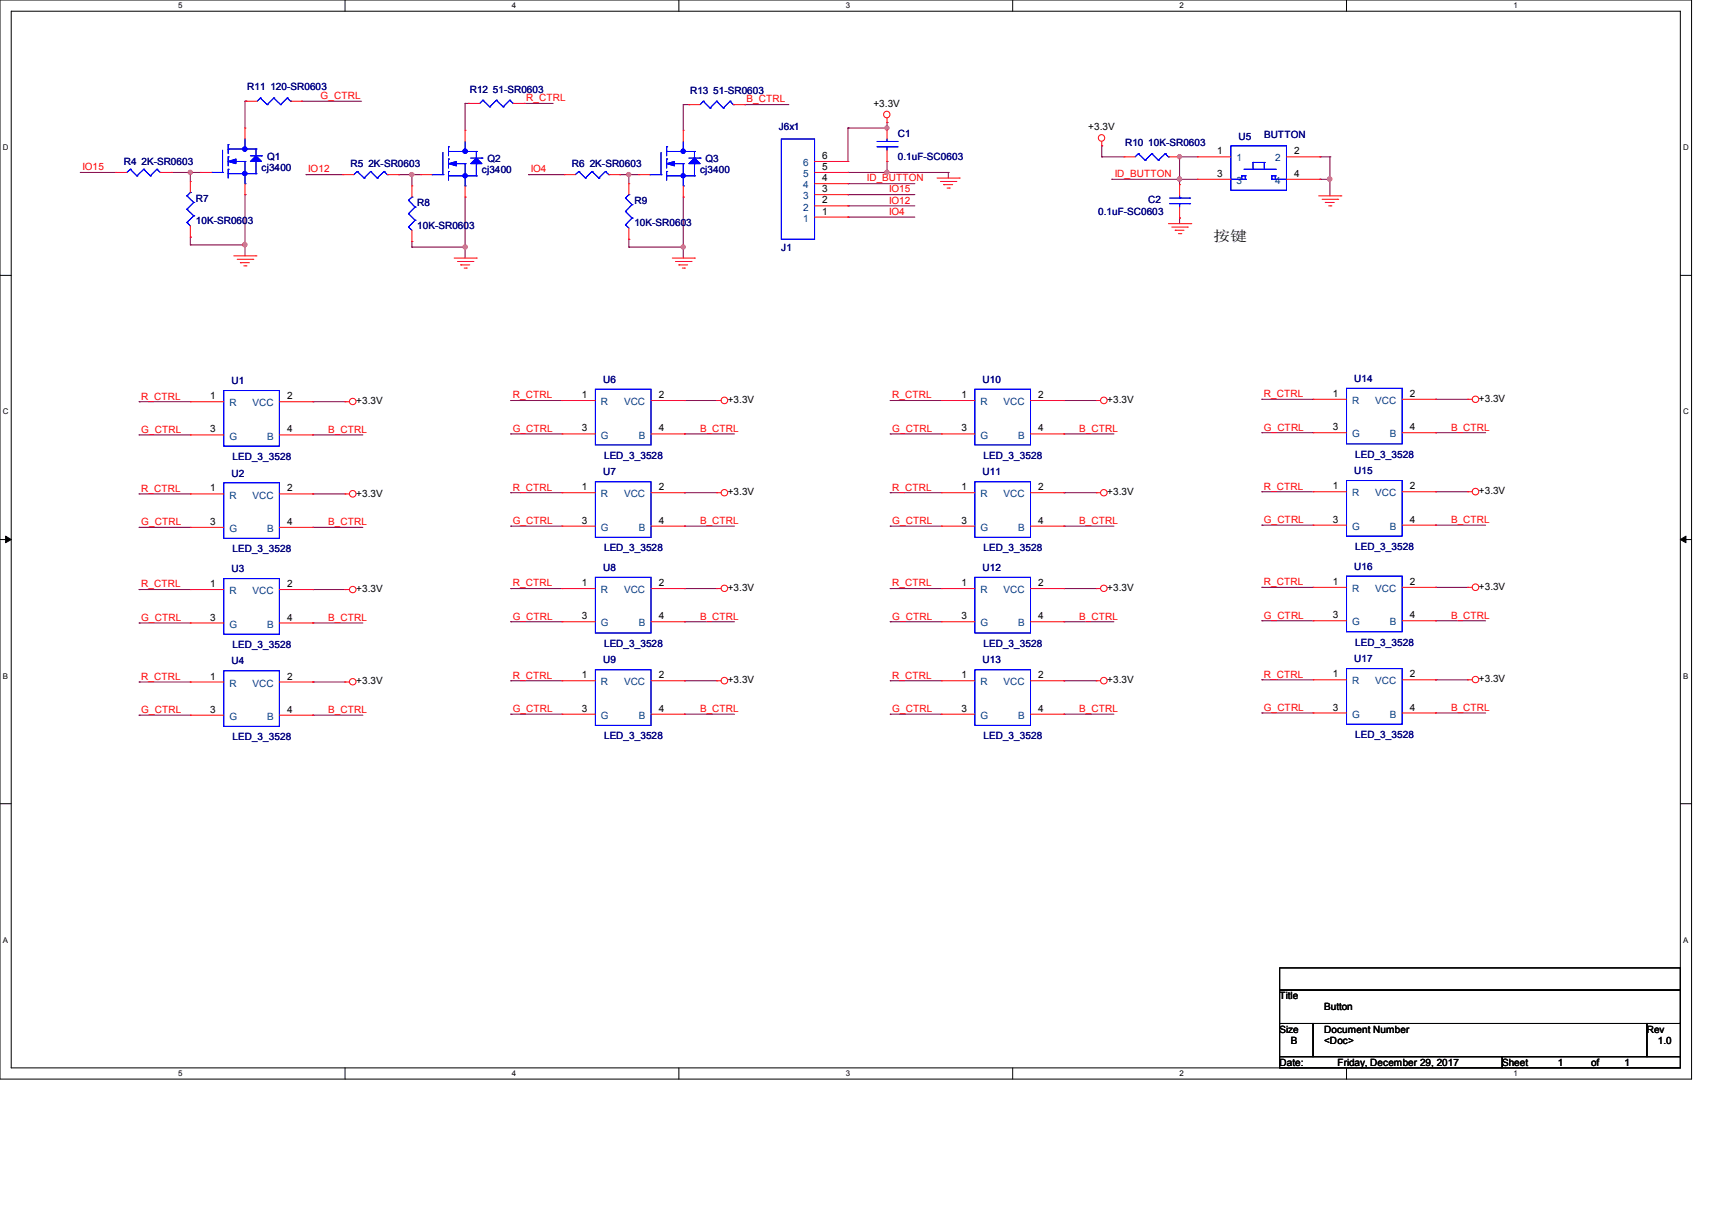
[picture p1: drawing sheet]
<svg xmlns="http://www.w3.org/2000/svg" width="297mm" height="210mm" viewBox="0 0 297 210" stroke-linecap="round" stroke-linejoin="round" font-family="sans-serif">
<path d="M0 0h293.5v187.3h-293.5zM1.9 1.9h289.6v183.4h-289.6z" fill="none" stroke="#000" stroke-width=".17"/>
<g fill="#fff">
<path d="M30.9 .2h.8v1.5h-.8z"/>
<path d="M30.9 185.5h.8v1.6h-.8z"/>
</g>
<path d="M59.9 0v1.9M59.9 185.3v2" fill="none" stroke="#000" stroke-width=".17"/>
<g fill="#fff">
<path d="M88.8 .2h.8v1.5h-.8z"/>
<path d="M88.8 185.5h.8v1.6h-.8z"/>
</g>
<path d="M117.8 0v1.9M117.8 185.3v2" fill="none" stroke="#000" stroke-width=".17"/>
<g fill="#fff">
<path d="M146.7 .2h.8v1.5h-.8z"/>
<path d="M146.7 185.5h.8v1.6h-.8z"/>
</g>
<path d="M175.7 0v1.9M175.7 185.3v2" fill="none" stroke="#000" stroke-width=".17"/>
<g fill="#fff">
<path d="M204.6 .2h.8v1.5h-.8z"/>
<path d="M204.6 185.5h.8v1.6h-.8z"/>
</g>
<path d="M233.6 0v1.9M233.6 185.3v2" fill="none" stroke="#000" stroke-width=".17"/>
<g fill="#fff">
<path d="M262.6 .2h.7v1.5h-.7z"/>
<path d="M262.6 185.5h.7v1.6h-.7z"/>
<path d="M.5 24.8h1v1.6h-1z"/>
<path d="M292 24.8h1v1.6h-1z"/>
<path d="M.5 70.7h1v1.5h-1z"/>
<path d="M292 70.7h1v1.5h-1z"/>
</g>
<path d="M0 47.8h1.9M291.5 47.8h2" fill="none" stroke="#000" stroke-width=".17"/>
<g fill="#fff">
<path d="M.5 116.5h.9v1.6h-.9z"/>
<path d="M292 116.5h.9v1.6h-.9z"/>
</g>
<path d="M0 93.6h1.9M291.5 93.6h2" fill="none" stroke="#000" stroke-width=".17"/>
<path d="M1 93l.9 .6-.9 .6zM291.5 93.6l1-.6v1.2z" fill="#000" stroke="#000" stroke-width=".17"/>
<g fill="#fff">
<path d="M.5 162.4h.9v1.5h-.9z"/>
<path d="M292 162.4h.9v1.5h-.9z"/>
</g>
<path d="M0 139.5h1.9M291.5 139.5h2M222 168h69.5v3.8h-69.5zM222 171.8h69.5v5.8h-69.5zM222 177.6h5.8v5.8h-5.8zM227.8 177.6h57.9v5.8h-57.9zM285.7 177.6h5.8v5.8h-5.8zM222 183.4h38.6v1.9h-38.6zM260.6 183.4h30.9v1.9h-30.9z" fill="none" stroke="#000" stroke-width=".17"/>
<g fill="none" stroke="#800040" stroke-width=".17">
<path d="M42.5 17.6h.1M42.5 17.6v4.6M42.5 17.6h.2M42.7 17.6h.1M52.3 17.6h.1M52.3 17.6h10.4M80.7 17.9h.1M80.7 17.9v4.7M80.7 17.9h.6M81.3 17.9h.1M90.9 17.9h.1M90.9 17.9h5.1"/>
<path d="M118.5 18.2h.1M118.5 18.2v4.4M118.5 18.2h1M119.5 18.2h.1M129.2 18.2h.1M129.2 18.2h7.7M13.9 29.9h.1M13.9 29.9h6.2M29.8 29.9h.1M29.8 29.9h5M33 29.9h.1M33 29.9v1.6"/>
<path d="M42.5 33.8h.1M42.5 33.8v10.6M53.1 30.3h.1M53.1 30.3h6.4M69.1 30.3h.1M69.1 30.3h3.9M71.5 30.3h.1M71.5 30.3v2M80.7 34.2h.1M80.7 34.2v10.6M91.7 30.3h.1M91.7 30.3h6.2"/>
<path d="M107.5 30.3h.1M107.5 30.3h3.3M109.1 30.3h.1M109.1 30.3v1.6M118.5 34.2h.1M118.5 34.2v10.6M147.1 37.7h.1M147.1 35.7h.1M147.1 33.8h.1M147.1 31.9h.1M147.1 22.2h.1M147.1 29.9h.1"/>
<path d="M147.1 29.9h17.4M147.1 37.7h11.6M147.1 35.7h11.6M147.1 33.8h11.6M147.1 31.9h11.6M147.1 22.2v5.8M153.9 29.9h.1M153.9 28h.1M153.9 21.3h.1M153.9 21.3v.9h-6.8M153.9 28v1.9M164.5 29.9h.1"/>
<path d="M164.5 29.9v1M191.1 27.2h.1M191.1 25.3h.1M191.1 27.2h3.9M191.1 25.3v1.9M192.9 31.1h.1M192.9 31.1h14.8M204.6 27.2h.1M204.6 37.8h.1M204.6 31.1h.1M204.6 27.2h3.1M204.6 27.2v4.8"/>
<path d="M204.6 37.8v1M229 27.2h.1M229 31.1h.1M229 27.2h1.7M229 31.1h1.7M230.7 27.2h.1M230.7 31.1h.1M230.7 27.2v6.8M33 41.1h.1M33 42.5h.1M33 41.1v1.4M33 42.5h9.5"/>
<path d="M42.5 42.5h.1M71.5 41.9h.1M71.5 42.9h.1M71.5 41.9v1M71.5 42.9h9.2M80.7 42.9h.1M109.1 41.5h.1M109.1 42.9h.1M109.1 42.9h9.4M109.1 41.5v1.4M118.5 42.9h.1M24.1 75.5h.1"/>
<path d="M24.1 69.7h.1M24.1 75.5h8.9M24.1 69.7h8.9M54.3 69.7h.1M54.3 75.5h.1M54.3 75.5h8.6M54.3 69.7h5.6M88.6 75.3h.1M88.6 69.5h.1M88.6 75.3h8.9M88.6 69.5h8.9M118.7 69.5h.1"/>
<path d="M118.7 75.3h.1M118.7 75.3h8.7M118.7 69.5h5.6M154.4 75.3h.1M154.4 69.5h.1M154.4 75.3h8.9M154.4 69.5h8.9M184.6 69.5h.1M184.6 75.3h.1M184.6 75.3h8.7M184.6 69.5h5.6M218.9 75.1h.1"/>
<path d="M218.9 69.3h.1M218.9 75.1h8.9M218.9 69.3h8.9M249 69.3h.1M249 75.1h.1M249 75.1h8.7M249 69.3h5.6M24.1 91.5h.1M24.1 85.7h.1M24.1 91.5h8.9M24.1 85.7h8.9M54.3 85.7h.1"/>
<path d="M54.3 91.5h.1M54.3 91.5h8.6M54.3 85.7h5.6M88.6 91.3h.1M88.6 85.5h.1M88.6 91.3h8.9M88.6 85.5h8.9M118.7 85.5h.1M118.7 91.3h.1M118.7 91.3h8.7M118.7 85.5h5.6M154.4 91.3h.1"/>
<path d="M154.4 85.5h.1M154.4 91.3h8.9M154.4 85.5h8.9M184.6 85.5h.1M184.6 91.3h.1M184.6 91.3h8.7M184.6 85.5h5.6M218.9 91.1h.1M218.9 85.3h.1M218.9 91.1h8.9M218.9 85.3h8.9M249 85.3h.1"/>
<path d="M249 91.1h.1M249 91.1h8.7M249 85.3h5.6M24.1 108.1h.1M24.1 102.3h.1M24.1 118.4h.1M24.1 108.1h8.9M24.1 102.3h8.9M24.1 118.4h8.9M54.3 102.3h.1M54.3 108.1h.1M54.3 118.4h.1"/>
<path d="M54.3 108.1h8.6M54.3 102.3h5.6M54.3 118.4h5.6M88.6 107.9h.1M88.6 102.2h.1M88.6 118.2h.1M88.6 107.9h8.9M88.6 102.2h8.9M88.6 118.2h8.9M118.7 102.2h.1M118.7 107.9h.1M118.7 118.2h.1"/>
<path d="M118.7 107.9h8.7M118.7 102.2h5.6M118.7 118.2h5.6M154.4 107.9h.1M154.4 102.2h.1M154.4 118.2h.1M154.4 107.9h8.9M154.4 102.2h8.9M154.4 118.2h8.9M184.6 102.2h.1M184.6 107.9h.1M184.6 118.2h.1"/>
<path d="M184.6 107.9h8.7M184.6 102.2h5.6M184.6 118.2h5.6M218.9 107.7h.1M218.9 101.9h.1M218.9 118h.1M218.9 107.7h8.9M218.9 101.9h8.9M218.9 118h8.9M249 101.9h.1M249 107.7h.1M249 118h.1"/>
<path d="M249 107.7h8.7M249 101.9h5.6M249 118h5.6M24.1 124.1h.1M24.1 124.1h8.9M54.3 124.1h.1M54.3 124.1h8.6M88.6 124h.1M88.6 124h8.9M118.7 124h.1M118.7 124h8.7M154.4 124h.1"/>
<path d="M154.4 124h8.9M184.6 124h.1M184.6 124h8.7M218.9 123.7h.1M218.9 123.7h8.9M249 123.7h.1M249 123.7h8.7"/>
</g>
<g fill="#f0f" stroke="#f0f" stroke-width=".17">
<circle cx="204.6" cy="27.2" r=".36"/>
<circle cx="204.6" cy="31.1" r=".37"/>
<circle cx="33" cy="29.9" r=".36"/>
<circle cx="42.5" cy="42.5" r=".38"/>
<circle cx="80.7" cy="42.9" r=".37"/>
<circle cx="71.4" cy="30.3" r=".37"/>
<circle cx="109.1" cy="30.3" r=".36"/>
<circle cx="118.5" cy="42.9" r=".36"/>
<circle cx="230.7" cy="31.1" r=".38"/>
<circle cx="153.9" cy="29.9" r=".36"/>
<circle cx="153.9" cy="22.2" r=".36"/>
</g>
<g fill="none" stroke="#f00" stroke-width=".17">
<path d="M42.7 17.6h.1M42.7 17.6h1.9M50.4 17.6h1.9M52.3 17.6h.1M81.3 17.9h.1M81.3 17.9h1.9M89 17.9h1.9M90.9 17.9h.1M119.5 18.2h.1M119.5 18.2h2M127.2 18.2h2M129.2 18.2h.1"/>
<path d="M20.1 29.9h.1M20.1 29.9h1.9M27.8 29.9h2M29.8 29.9h.1M33 31.5h.1M33 31.5v1.9M33 39.2v1.9M34.8 29.9h.1M34.8 29.9h1.9M42.5 22.2h.1M42.5 33.8h.1M42.5 22.2v1.9"/>
<path d="M42.5 31.9v1.9M59.5 30.3h.1M59.5 30.3h1.9M67.2 30.3h1.9M69.1 30.3h.1M71.5 32.3h.1M71.5 32.3v1.9M71.5 40v1.9M73 30.3h.1M73 30.3h1.9M80.7 22.6h.1M80.7 34.2h.1"/>
<path d="M80.7 22.6v2M80.7 32.3v1.9M97.9 30.3h.1M97.9 30.3h1.9M105.6 30.3h1.9M107.5 30.3h.1M109.1 31.9h.1M109.1 31.9v1.9M109.1 39.6v1.9M110.8 30.3h.1M110.8 30.3h1.9M118.5 22.6h.1"/>
<path d="M118.5 34.2h.1M118.5 22.6v2M118.5 32.3v1.9M141.3 35.7h5.8M141.3 37.7h5.8M141.3 33.8h5.8M141.3 31.9h5.8M141.3 29.9h5.8M141.3 28h5.8M147.1 37.7h.1M147.1 35.7h.1M147.1 33.8h.1"/>
<path d="M147.1 31.9h.1M147.1 29.9h.1M147.1 28h.1M153.9 21.3h.1M153.9 22.2h.1M153.9 28h.1M153.9 20.5v.8M153.9 22.2v1.9M153.9 26.1v1.9M162.6 30.9h3.8M163.2 31.5h2.6M163.7 32h.1"/>
<path d="M163.7 32h1.6M164.3 32.6h.4M164.7 32.6h.1M165.8 31.5h.1M166.4 30.9h.1M191.1 25.3h.1M191.1 24.6v.7M195 27.2h.1M195 27.2h1.9M202.7 38.8h3.9M202.7 27.2h1.9M203.3 39.4h2.7"/>
<path d="M203.9 40h.1M203.9 40h1.5M204.6 27.2h.1M204.6 32h.1M204.6 37.8h.1M204.6 32v2M204.6 35.9v1.9M206 39.4h.1M206.6 38.8h.1M207.7 27.2h.1M207.7 31.1h.1M207.7 27.2h5.8"/>
<path d="M207.7 31.1h5.8M223.2 27.2h5.8M223.2 31.1h5.8M228.8 34h3.8M229 27.2h.1M229 31.1h.1M229.4 34.6h2.7M229.9 35.1h.1M229.9 35.1h1.6M230.5 35.7h.4M230.9 35.7h.1M232.1 34.6h.1"/>
<path d="M232.6 34h.1M33 41.1h.1M40.6 44.4h3.8M41.1 45h2.8M41.7 45.6h.1M41.7 45.6h1.6M42.3 46.1h.4M42.7 46.1h.1M43.9 45h.1M44.4 44.4h.1M71.5 41.9h.1M78.8 44.8h3.8"/>
<path d="M79.4 45.4h2.6M79.9 46h.1M79.9 46h1.6M80.5 46.5h.4M80.9 46.5h.1M82 45.4h.1M82.6 44.8h.1M109.1 41.5h.1M116.6 44.8h3.9M117.2 45.4h2.7M117.8 46h.1M117.8 46h1.5"/>
<path d="M118.4 46.5h.3M118.7 46.5h.1M119.9 45.4h.1M120.5 44.8h.1M204.4 40.6h.5M204.9 40.6h.1M33 69.7h.1M33 75.5h.1M33 69.7h5.8M33 75.5h5.8M48.5 69.7h5.8M48.5 75.5h5.8"/>
<path d="M54.3 69.7h.1M54.3 75.5h.1M59.9 69.7h.1M59.9 69.7h.7M97.5 69.5h.1M97.5 75.3h.1M97.5 69.5h5.8M97.5 75.3h5.8M112.9 69.5h5.8M112.9 75.3h5.8M118.7 69.5h.1M118.7 75.3h.1"/>
<path d="M124.3 69.5h.1M124.3 69.5h.8M163.3 69.5h.1M163.3 75.3h.1M163.3 69.5h5.8M163.3 75.3h5.8M178.8 69.5h5.8M178.8 75.3h5.8M184.6 69.5h.1M184.6 75.3h.1M190.2 69.5h.1M190.2 69.5h.7"/>
<path d="M227.8 69.3h.1M227.8 75.1h.1M227.8 69.3h5.8M227.8 75.1h5.8M243.2 69.3h5.8M243.2 75.1h5.8M249 69.3h.1M249 75.1h.1M254.6 69.3h.1M254.6 69.3h.8M33 85.7h.1M33 91.5h.1"/>
<path d="M33 85.7h5.8M33 91.5h5.8M48.5 85.7h5.8M48.5 91.5h5.8M54.3 85.7h.1M54.3 91.5h.1M59.9 85.7h.1M59.9 85.7h.7M97.5 85.5h.1M97.5 91.3h.1M97.5 85.5h5.8M97.5 91.3h5.8"/>
<path d="M112.9 85.5h5.8M112.9 91.3h5.8M118.7 85.5h.1M118.7 91.3h.1M124.3 85.5h.1M124.3 85.5h.8M163.3 85.5h.1M163.3 91.3h.1M163.3 85.5h5.8M163.3 91.3h5.8M178.8 85.5h5.8M178.8 91.3h5.8"/>
<path d="M184.6 85.5h.1M184.6 91.3h.1M190.2 85.5h.1M190.2 85.5h.7M227.8 85.3h.1M227.8 91.1h.1M227.8 85.3h5.8M227.8 91.1h5.8M243.2 85.3h5.8M243.2 91.1h5.8M249 85.3h.1M249 91.1h.1"/>
<path d="M254.6 85.3h.1M254.6 85.3h.8M33 102.3h.1M33 108.1h.1M33 118.4h.1M33 102.3h5.8M33 118.4h5.8M33 108.1h5.8M48.5 102.3h5.8M48.5 118.4h5.8M48.5 108.1h5.8M54.3 102.3h.1"/>
<path d="M54.3 108.1h.1M54.3 118.4h.1M59.9 102.3h.1M59.9 118.4h.1M59.9 102.3h.7M59.9 118.4h.7M97.5 102.2h.1M97.5 107.9h.1M97.5 118.2h.1M97.5 102.2h5.8M97.5 118.2h5.8M97.5 107.9h5.8"/>
<path d="M112.9 102.2h5.8M112.9 118.2h5.8M112.9 107.9h5.8M118.7 102.2h.1M118.7 107.9h.1M118.7 118.2h.1M124.3 102.2h.1M124.3 118.2h.1M124.3 102.2h.8M124.3 118.2h.8M163.3 118.2h.1M163.3 102.2h.1"/>
<path d="M163.3 107.9h.1M163.3 102.2h5.8M163.3 118.2h5.8M163.3 107.9h5.8M178.8 102.2h5.8M178.8 118.2h5.8M178.8 107.9h5.8M184.6 118.2h.1M184.6 102.2h.1M184.6 107.9h.1M190.2 102.2h.1M190.2 118.2h.1"/>
<path d="M190.2 102.2h.7M190.2 118.2h.7M227.8 118h.1M227.8 101.9h.1M227.8 107.7h.1M227.8 101.9h5.8M227.8 118h5.8M227.8 107.7h5.8M243.2 101.9h5.8M243.2 118h5.8M243.2 107.7h5.8M249 118h.1"/>
<path d="M249 101.9h.1M249 107.7h.1M254.6 101.9h.1M254.6 118h.1M254.6 101.9h.8M254.6 118h.8M33 124.1h.1M33 124.1h5.8M48.5 124.1h5.8M54.3 124.1h.1M97.5 124h.1M97.5 124h5.8"/>
<path d="M112.9 124h5.8M118.7 124h.1M163.3 124h.1M163.3 124h5.8M178.8 124h5.8M184.6 124h.1M227.8 123.7h.1M227.8 123.7h5.8M243.2 123.7h5.8M249 123.7h.1"/>
<circle cx="153.8" cy="19.9" r=".56"/>
<circle cx="191.1" cy="23.9" r=".56"/>
<circle cx="61.2" cy="69.7" r=".56"/>
<circle cx="125.7" cy="69.5" r=".57"/>
<circle cx="191.5" cy="69.5" r=".57"/>
<circle cx="256" cy="69.3" r=".56"/>
<circle cx="61.2" cy="85.7" r=".57"/>
<circle cx="125.7" cy="85.5" r=".56"/>
<circle cx="191.5" cy="85.5" r=".56"/>
<circle cx="256" cy="85.3" r=".57"/>
<circle cx="61.2" cy="118.3" r=".56"/>
<circle cx="61.2" cy="102.3" r=".56"/>
<circle cx="125.7" cy="118.1" r=".57"/>
<circle cx="125.7" cy="102.1" r=".56"/>
<circle cx="191.5" cy="118.1" r=".57"/>
<circle cx="191.5" cy="102.1" r=".56"/>
<circle cx="256" cy="101.9" r=".57"/>
<circle cx="256" cy="117.9" r=".56"/>
</g>
<g fill="none" stroke="#00f" stroke-width=".17">
<path d="M45.2 17h.1M45.2 17l-.6 .6M45.2 17l1.2 1.2M46.4 18.2h.1M47.5 17h.1M47.5 17l-1.1 1.2M47.5 17l1.2 1.2M48.7 18.2h.1M49.8 17h.1M49.8 17l-1.1 1.2M49.8 17l.6 .6M50.4 17.6h.1"/>
<path d="M83.8 17.4h.1M83.8 17.4l-.6 .5M83.8 17.4l1.2 1.1M85 18.5h.1M86.1 17.4h.1M86.1 17.4l-1.1 1.1M86.1 17.4l1.2 1.1M87.3 18.5h.1M88.4 17.4h.1M88.4 17.4l-1.1 1.1M88.4 17.4l.6 .5M89 17.9h.1"/>
<path d="M122 17.6h.1M122 17.6l-.5 .6M122 17.6l1.2 1.2M123.2 18.8h.1M124.3 17.6h.1M124.3 17.6l-1.1 1.2M124.3 17.6l1.2 1.2M125.5 18.8h.1M126.7 17.6h.1M126.7 17.6l-1.2 1.2M126.7 17.6l.5 .6M127.2 18.2h.1"/>
<path d="M22.6 29.4h.1M22.6 29.4l-.6 .5M22.6 29.4l1.1 1.1M23.7 30.5h.1M24.9 29.4h.1M24.9 29.4l-1.2 1.1M24.9 29.4l1.2 1.1M26.1 30.5h.1M27.2 29.4h.1M27.2 29.4l-1.1 1.1M27.2 29.4l.6 .5M27.8 29.9h.1"/>
<path d="M32.4 38.6h.1M32.4 36.3h.1M32.4 34h.1M32.4 38.6l.6 .6M32.4 36.3l1.2 1.2M32.4 34l1.2 1.1M33 33.4h.1M33 33.4l-.6 .6M33.6 37.5h.1M33.6 35.1h.1M33.6 37.5l-1.2 1.1M33.6 35.1l-1.2 1.2"/>
<path d="M36.7 29.9h.1M36.7 29.9h1.9M38.6 29.9h.1M38.6 26.1v3.8M39.6 29.4h.1M39.6 27.2h.1M39.6 25.1h.1M39.6 25.9h.1M39.6 25.1v1.6M39.6 27.2v1.6M39.6 29.4v1.5M39.6 30.1h4.8"/>
<path d="M39.6 25.9h4.8M40.6 28h1.9M42.5 25.9h.1M42.5 28h.1M42.5 31.9h.1M42.5 24.1v1.8M42.5 28v3.9M43.4 27.1h2M44.4 30.1h.1M44.4 28h.1M44.4 25.9h.1M44.4 25.9v1.2"/>
<path d="M44.4 28v2.1M45.4 27.1h.1M62 29.8h.1M62 29.8l-.6 .5M62 29.8l1.2 1.1M63.2 30.9h.1M64.3 29.8h.1M64.3 29.8l-1.1 1.1M64.3 29.8l1.1 1.1M65.4 30.9h.1M66.6 29.8h.1M66.6 29.8l-1.2 1.1"/>
<path d="M66.6 29.8l.6 .5M67.2 30.3h.1M70.9 39.4h.1M70.9 37.1h.1M70.9 34.8h.1M70.9 39.4l.6 .6M70.9 37.1l1.1 1.1M70.9 34.8l1.1 1.1M71.5 34.2h.1M71.5 34.2l-.6 .6M72 38.2h.1M72 35.9h.1"/>
<path d="M72 38.2l-1.1 1.2M72 35.9l-1.1 1.2M74.9 30.3h.1M74.9 30.3h1.9M76.8 30.3h.1M76.8 26.5v3.8M77.8 29.8h.1M77.8 27.6h.1M77.8 25.5h.1M77.8 26.3h.1M77.8 30.5h4.8M77.8 26.3h4.8"/>
<path d="M77.8 25.5v1.6M77.8 27.6v1.6M77.8 29.8v1.5M78.8 28.4h1.9M80.7 26.3h.1M80.7 28.4h.1M80.7 32.3h.1M80.7 24.6v1.7M80.7 28.4v3.9M81.7 27.4h1.9M82.6 30.5h.1M82.6 28.4h.1"/>
<path d="M82.6 26.3h.1M82.6 26.3v1.1M82.6 28.4v2.1M83.6 27.4h.1M100.4 29.8h.1M100.4 29.8l-.6 .5M100.4 29.8l1.2 1.1M101.6 30.9h.1M102.7 29.8h.1M102.7 29.8l-1.1 1.1M102.7 29.8l1.2 1.1M103.9 30.9h.1"/>
<path d="M105 29.8h.1M105 29.8l-1.1 1.1M105 29.8l.6 .5M105.6 30.3h.1M108.5 39h.1M108.5 36.7h.1M108.5 34.4h.1M108.5 39l.6 .6M108.5 36.7l1.1 1.1M108.5 34.4l1.1 1.1M109.1 33.8h.1M109.1 33.8l-.6 .6"/>
<path d="M109.6 37.8h.1M109.6 35.5h.1M109.6 37.8l-1.1 1.2M109.6 35.5l-1.1 1.2M112.7 30.3h.1M112.7 30.3h2M114.7 30.3h.1M114.7 26.5v3.8M115.7 29.8h.1M115.7 27.6h.1M115.7 25.5h.1M115.7 26.3h.1"/>
<path d="M115.7 30.5h4.8M115.7 25.5v1.6M115.7 27.6v1.6M115.7 29.8v1.5M115.7 26.3h4.8M116.6 28.4h1.9M118.5 26.3h.1M118.5 28.4h.1M118.5 32.3h.1M118.5 24.6v1.7M118.5 28.4v3.9M119.5 27.4h2"/>
<path d="M120.5 30.5h.1M120.5 28.4h.1M120.5 26.3h.1M120.5 26.3v1.1M120.5 28.4v2.1M121.5 27.4h.1M135.6 24.1h5.7v17.4h-5.7zM152.1 25.5h3.5M152.1 24.6h3.5M153.9 24.6h.1M153.9 25.5h.1M153.9 24.1v.5"/>
<path d="M153.9 25.5v.6M155.6 25.5h.1M155.6 24.6h.1M197.5 26.7h.1M197.5 26.7l-.6 .5M197.5 26.7l1.2 1.1M198.7 27.8h.1M199.8 26.7h.1M199.8 26.7l-1.1 1.1M199.8 26.7l1.2 1.1M201 27.8h.1M202.1 26.7h.1"/>
<path d="M202.1 26.7l-1.1 1.1M202.1 26.7l.6 .5M202.7 27.2h.1M202.9 35.3h3.5M202.9 34.4h3.5M204.6 34.4h.1M204.6 35.3h.1M204.6 34v.4M204.6 35.3v.6M206.4 35.3h.1M206.4 34.4h.1M213.5 25.3h9.7v7.7h-9.7z"/>
<path d="M213.5 31.1h2.5M215.4 30.5h.1M215.4 30.5h.6M215.4 30.5v.6M215.8 29.4h5.4M216 31.1h.1M216 30.5h.1M216 30.5v.6M217.4 28.2h.1M217.4 28.2v1.2M217.4 28.2h1.9M219.3 28.2h.1"/>
<path d="M219.3 29.4h.1M219.3 28.2v1.2M220.6 31.1h.1M220.6 30.5h.1M220.6 31.1h2.6M220.6 30.5v.6M220.6 30.5h.6M221.2 29.4h.1M221.2 30.5h.1M221.2 31.1h.1M221.2 30.5v.6M38.8 67.8h9.7v9.6h-9.7z"/>
<path d="M103.3 67.6h9.6v9.6h-9.6zM169.1 67.6h9.7v9.6h-9.7zM233.6 67.4h9.6v9.6h-9.6zM38.8 83.8h9.7v9.6h-9.7zM103.3 83.6h9.6v9.7h-9.6zM169.1 83.6h9.7v9.7h-9.7zM233.6 83.4h9.6v9.6h-9.6zM233.6 100h9.6v9.6h-9.6zM38.8 100.4h9.7v9.7h-9.7zM38.8 116.4h9.7v9.7h-9.7zM103.3 100.2h9.6v9.7h-9.6zM103.3 116.2h9.6v9.7h-9.6z"/>
<path d="M169.1 116.2h9.7v9.7h-9.7zM169.1 100.2h9.7v9.7h-9.7zM233.6 116h9.6v9.7h-9.6z"/>
</g>
<g fill="#00f" stroke="#00f" stroke-width=".17">
<path d="M120.5 27.4l1 1h-2z"/>
<path d="M115.7 28.4l1.3-.4v.8z"/>
<path d="M82.6 27.4l1 1h-1.9z"/>
<path d="M77.8 28.4l1.4-.4v.8z"/>
<path d="M44.4 27.1l1 .9h-2z"/>
<path d="M39.6 28l1.3-.4v.8z"/>
<circle cx="118.5" cy="26.2" r=".37"/>
<circle cx="118.5" cy="30.5" r=".36"/>
<circle cx="80.7" cy="26.2" r=".38"/>
<circle cx="80.7" cy="30.5" r=".37"/>
<circle cx="42.5" cy="25.9" r=".38"/>
<circle cx="42.5" cy="30.1" r=".37"/>
</g>
<text font-size="2.5" x="210.4" y="41.8">按键</text>
<g font-size="1.7" fill="#000080">
<text x="42.9" y="15.7">R11</text>
<text x="46.9" y="15.7">120-SR0603</text>
<text x="81.5" y="16.1">R12</text>
<text x="85.5" y="16.1">51-SR0603</text>
<text x="119.7" y="16.3">R13</text>
<text x="123.7" y="16.3">51-SR0603</text>
<text x="135.1" y="22.6">J6x1</text>
<text x="155.8" y="23.8">C1</text>
<text x="21.5" y="28.7">R4</text>
<text x="24.6" y="28.7">2K-SR0603</text>
<text x="45.4" y="29.6">cj3400</text>
<text x="46.4" y="27.7">Q1</text>
<text x="60.8" y="29">R5</text>
<text x="63.9" y="29">2K-SR0603</text>
<text x="84.6" y="28.1">Q2</text>
<text x="99.2" y="29">R6</text>
<text x="102.3" y="29">2K-SR0603</text>
<text x="122.4" y="28.1">Q3</text>
<text x="155.8" y="27.7">0.1uF-SC0603</text>
<text x="195.2" y="25.4">R10</text>
<text x="199.2" y="25.4">10K-SR0603</text>
<text x="214.9" y="24.2">U5</text>
<text x="219.3" y="24">BUTTON</text>
<text x="34" y="35">R7</text>
<text x="72.4" y="35.8">R8</text>
<text x="83.6" y="30">cj3400</text>
<text x="110.1" y="35.4">R9</text>
<text x="121.4" y="30">cj3400</text>
<text x="199.2" y="35.2">C2</text>
<text x="34" y="38.9">10K-SR0603</text>
<text x="72.4" y="39.7">10K-SR0603</text>
<text x="110.1" y="39.3">10K-SR0603</text>
<text x="190.5" y="37.3">0.1uF-SC0603</text>
<text x="135.5" y="43.5">J1</text>
<text x="40.2" y="66.7">U1</text>
<text x="104.6" y="66.5">U6</text>
<text x="170.5" y="66.5">U10</text>
<text x="234.9" y="66.3">U14</text>
<text x="40.2" y="82.7">U2</text>
<text x="40.3" y="79.8">LED_3_3528</text>
<text x="104.6" y="82.5">U7</text>
<text x="104.8" y="79.6">LED_3_3528</text>
<text x="170.5" y="82.5">U11</text>
<text x="170.6" y="79.6">LED_3_3528</text>
<text x="234.9" y="82.3">U15</text>
<text x="235.1" y="79.4">LED_3_3528</text>
<text x="40.3" y="95.8">LED_3_3528</text>
<text x="104.8" y="95.6">LED_3_3528</text>
<text x="170.6" y="95.6">LED_3_3528</text>
<text x="235.1" y="95.5">LED_3_3528</text>
<text x="40.2" y="99.3">U3</text>
<text x="104.6" y="99.1">U8</text>
<text x="170.5" y="99.1">U12</text>
<text x="234.9" y="98.9">U16</text>
<text x="40.3" y="112.4">LED_3_3528</text>
<text x="104.8" y="112.2">LED_3_3528</text>
<text x="170.6" y="112.2">LED_3_3528</text>
<text x="235.1" y="112.1">LED_3_3528</text>
<text x="40.2" y="115.3">U4</text>
<text x="104.6" y="115.1">U9</text>
<text x="170.5" y="115.1">U13</text>
<text x="234.9" y="114.9">U17</text>
<text x="40.3" y="128.4">LED_3_3528</text>
<text x="104.8" y="128.3">LED_3_3528</text>
<text x="170.6" y="128.3">LED_3_3528</text>
<text x="235.1" y="128.1">LED_3_3528</text>
</g>
<g font-size="1.7" fill="#f00">
<text x="55.6" y="17.2">G_CTRL</text>
<text x="91.3" y="17.6">R_CTRL</text>
<text x="129.5" y="17.8">B_CTRL</text>
<text x="14.3" y="29.5">IO15</text>
<text x="53.5" y="29.9">IO12</text>
<text x="92.1" y="29.9">IO4</text>
<text x="150.4" y="31.5">ID_BUTTON</text>
<text x="154.2" y="35.3">IO12</text>
<text x="154.2" y="33.4">IO15</text>
<text x="193.4" y="30.7">ID_BUTTON</text>
<text x="154.2" y="37.3">IO4</text>
<text x="24.5" y="69.3">R_CTRL</text>
<text x="89" y="69.1">R_CTRL</text>
<text x="154.8" y="69.1">R_CTRL</text>
<text x="219.3" y="68.9">R_CTRL</text>
<text x="24.5" y="75.1">G_CTRL</text>
<text x="56.9" y="75.1">B_CTRL</text>
<text x="89" y="74.9">G_CTRL</text>
<text x="121.4" y="74.9">B_CTRL</text>
<text x="154.8" y="74.9">G_CTRL</text>
<text x="187.2" y="74.9">B_CTRL</text>
<text x="219.3" y="74.7">G_CTRL</text>
<text x="251.7" y="74.7">B_CTRL</text>
<text x="24.5" y="85.3">R_CTRL</text>
<text x="89" y="85.1">R_CTRL</text>
<text x="154.8" y="85.1">R_CTRL</text>
<text x="219.3" y="85">R_CTRL</text>
<text x="24.5" y="91.1">G_CTRL</text>
<text x="56.9" y="91.1">B_CTRL</text>
<text x="89" y="90.9">G_CTRL</text>
<text x="121.4" y="90.9">B_CTRL</text>
<text x="154.8" y="90.9">G_CTRL</text>
<text x="187.2" y="90.9">B_CTRL</text>
<text x="219.3" y="90.8">G_CTRL</text>
<text x="251.7" y="90.8">B_CTRL</text>
<text x="24.5" y="101.9">R_CTRL</text>
<text x="89" y="101.8">R_CTRL</text>
<text x="154.8" y="101.8">R_CTRL</text>
<text x="219.3" y="101.6">R_CTRL</text>
<text x="24.5" y="107.7">G_CTRL</text>
<text x="56.9" y="107.7">B_CTRL</text>
<text x="89" y="107.5">G_CTRL</text>
<text x="121.4" y="107.5">B_CTRL</text>
<text x="154.8" y="107.5">G_CTRL</text>
<text x="187.2" y="107.5">B_CTRL</text>
<text x="219.3" y="107.4">G_CTRL</text>
<text x="251.7" y="107.4">B_CTRL</text>
<text x="24.5" y="118">R_CTRL</text>
<text x="89" y="117.8">R_CTRL</text>
<text x="154.8" y="117.8">R_CTRL</text>
<text x="219.3" y="117.6">R_CTRL</text>
<text x="24.5" y="123.7">G_CTRL</text>
<text x="56.9" y="123.7">B_CTRL</text>
<text x="89" y="123.6">G_CTRL</text>
<text x="121.4" y="123.6">B_CTRL</text>
<text x="154.8" y="123.6">G_CTRL</text>
<text x="187.2" y="123.6">B_CTRL</text>
<text x="219.3" y="123.4">G_CTRL</text>
<text x="251.7" y="123.4">B_CTRL</text>
</g>
<g font-size="1.7">
<text x="151.5" y="18.6">+3.3V</text>
<text x="188.8" y="22.6">+3.3V</text>
<text x="142.7" y="29.5">5</text>
<text x="142.7" y="27.6">6</text>
<text x="211.2" y="26.8">1</text>
<text x="224.5" y="26.8">2</text>
<text x="142.7" y="35.3">2</text>
<text x="142.7" y="33.4">3</text>
<text x="142.7" y="31.5">4</text>
<text x="211.2" y="30.7">3</text>
<text x="224.5" y="30.7">4</text>
<text x="142.7" y="37.3">1</text>
<text x="36.5" y="69.3">1</text>
<text x="49.8" y="69.3">2</text>
<text x="61.8" y="70.1">+3.3V</text>
<text x="101" y="69.1">1</text>
<text x="114.3" y="69.1">2</text>
<text x="126.3" y="70">+3.3V</text>
<text x="166.8" y="69.1">1</text>
<text x="180.1" y="69.1">2</text>
<text x="192.1" y="70">+3.3V</text>
<text x="231.2" y="68.9">1</text>
<text x="244.6" y="68.9">2</text>
<text x="256.6" y="69.8">+3.3V</text>
<text x="36.5" y="75.1">3</text>
<text x="49.8" y="75.1">4</text>
<text x="101" y="74.9">3</text>
<text x="114.3" y="74.9">4</text>
<text x="166.8" y="74.9">3</text>
<text x="180.1" y="74.9">4</text>
<text x="231.2" y="74.7">3</text>
<text x="244.6" y="74.7">4</text>
<text x="36.5" y="85.3">1</text>
<text x="49.8" y="85.3">2</text>
<text x="61.8" y="86.2">+3.3V</text>
<text x="101" y="85.1">1</text>
<text x="114.3" y="85.1">2</text>
<text x="126.3" y="86">+3.3V</text>
<text x="166.8" y="85.1">1</text>
<text x="180.1" y="85.1">2</text>
<text x="192.1" y="86">+3.3V</text>
<text x="231.2" y="84.9">1</text>
<text x="244.6" y="84.9">2</text>
<text x="256.6" y="85.8">+3.3V</text>
<text x="36.5" y="91.1">3</text>
<text x="49.8" y="91.1">4</text>
<text x="101" y="90.9">3</text>
<text x="114.3" y="90.9">4</text>
<text x="166.8" y="90.9">3</text>
<text x="180.1" y="90.9">4</text>
<text x="231.2" y="90.7">3</text>
<text x="244.6" y="90.7">4</text>
<text x="36.5" y="101.9">1</text>
<text x="49.8" y="101.9">2</text>
<text x="101" y="101.7">1</text>
<text x="114.3" y="101.7">2</text>
<text x="166.8" y="101.7">1</text>
<text x="180.1" y="101.7">2</text>
<text x="231.2" y="101.5">1</text>
<text x="244.6" y="101.5">2</text>
<text x="36.5" y="107.7">3</text>
<text x="49.8" y="107.7">4</text>
<text x="61.8" y="102.8">+3.3V</text>
<text x="101" y="107.5">3</text>
<text x="114.3" y="107.5">4</text>
<text x="126.3" y="102.6">+3.3V</text>
<text x="166.8" y="107.5">3</text>
<text x="180.1" y="107.5">4</text>
<text x="192.1" y="102.6">+3.3V</text>
<text x="231.2" y="107.3">3</text>
<text x="244.6" y="107.3">4</text>
<text x="256.6" y="102.4">+3.3V</text>
<text x="36.5" y="117.9">1</text>
<text x="49.8" y="117.9">2</text>
<text x="61.8" y="118.8">+3.3V</text>
<text x="101" y="117.7">1</text>
<text x="114.3" y="117.7">2</text>
<text x="126.3" y="118.6">+3.3V</text>
<text x="166.8" y="117.7">1</text>
<text x="180.1" y="117.7">2</text>
<text x="192.1" y="118.6">+3.3V</text>
<text x="231.2" y="117.6">1</text>
<text x="244.6" y="117.6">2</text>
<text x="256.6" y="118.4">+3.3V</text>
<text x="36.5" y="123.7">3</text>
<text x="49.8" y="123.7">4</text>
<text x="101" y="123.5">3</text>
<text x="114.3" y="123.5">4</text>
<text x="166.8" y="123.5">3</text>
<text x="180.1" y="123.5">4</text>
<text x="231.2" y="123.3">3</text>
<text x="244.6" y="123.3">4</text>
<text x="222" y="173.4">Title</text>
<text x="222" y="179.2">Size</text>
<text x="229.7" y="179.2">Document Number</text>
<text x="229.7" y="175.3">Button</text>
<text x="285.7" y="179.2">Rev</text>
<text x="222" y="185">Date:</text>
<text x="223.9" y="181.1">B</text>
<text x="229.7" y="181.1">&lt;Doc&gt;</text>
<text x="232.1" y="185">Friday, December 29, 2017</text>
<text x="260.6" y="185">Sheet</text>
<text x="270.2" y="185">1</text>
<text x="276" y="185">of</text>
<text x="281.8" y="185">1</text>
<text x="287.6" y="181.1">1.0</text>
</g>
<g font-size="1.7" fill="#004080">
<text x="139.3" y="28.8">6</text>
<text x="214.5" y="28">1</text>
<text x="221.2" y="28">2</text>
<text x="139.3" y="34.6">3</text>
<text x="139.3" y="32.7">4</text>
<text x="139.3" y="30.7">5</text>
<text x="214.5" y="31.9">3</text>
<text x="221.2" y="31.9">4</text>
<text x="139.3" y="38.5">1</text>
<text x="139.3" y="36.5">2</text>
<text x="39.8" y="70.5">R</text>
<text x="43.8" y="70.5">VCC</text>
<text x="104.3" y="70.3">R</text>
<text x="108.3" y="70.3">VCC</text>
<text x="170.1" y="70.3">R</text>
<text x="174.1" y="70.3">VCC</text>
<text x="234.5" y="70.1">R</text>
<text x="238.6" y="70.1">VCC</text>
<text x="39.8" y="76.3">G</text>
<text x="46.4" y="76.3">B</text>
<text x="104.3" y="76.1">G</text>
<text x="110.8" y="76.1">B</text>
<text x="170.1" y="76.1">G</text>
<text x="176.6" y="76.1">B</text>
<text x="234.5" y="75.9">G</text>
<text x="241.1" y="75.9">B</text>
<text x="39.8" y="86.5">R</text>
<text x="43.8" y="86.5">VCC</text>
<text x="104.3" y="86.3">R</text>
<text x="108.3" y="86.3">VCC</text>
<text x="170.1" y="86.3">R</text>
<text x="174.1" y="86.3">VCC</text>
<text x="234.5" y="86.1">R</text>
<text x="238.6" y="86.1">VCC</text>
<text x="39.8" y="92.3">G</text>
<text x="46.4" y="92.3">B</text>
<text x="104.3" y="92.1">G</text>
<text x="110.8" y="92.1">B</text>
<text x="170.1" y="92.1">G</text>
<text x="176.6" y="92.1">B</text>
<text x="234.5" y="91.9">G</text>
<text x="241.1" y="91.9">B</text>
<text x="39.8" y="103.1">R</text>
<text x="43.8" y="103.1">VCC</text>
<text x="104.3" y="103">R</text>
<text x="108.3" y="103">VCC</text>
<text x="170.1" y="103">R</text>
<text x="174.1" y="103">VCC</text>
<text x="234.5" y="102.7">R</text>
<text x="238.6" y="102.7">VCC</text>
<text x="39.8" y="108.9">G</text>
<text x="46.4" y="108.9">B</text>
<text x="104.3" y="108.7">G</text>
<text x="110.8" y="108.7">B</text>
<text x="170.1" y="108.7">G</text>
<text x="176.6" y="108.7">B</text>
<text x="234.5" y="108.5">G</text>
<text x="241.1" y="108.5">B</text>
<text x="39.8" y="119.2">R</text>
<text x="43.8" y="119.2">VCC</text>
<text x="104.3" y="119">R</text>
<text x="108.3" y="119">VCC</text>
<text x="170.1" y="119">R</text>
<text x="174.1" y="119">VCC</text>
<text x="234.5" y="118.8">R</text>
<text x="238.6" y="118.8">VCC</text>
<text x="39.8" y="124.9">G</text>
<text x="46.4" y="124.9">B</text>
<text x="104.3" y="124.8">G</text>
<text x="110.8" y="124.8">B</text>
<text x="170.1" y="124.8">G</text>
<text x="176.6" y="124.8">B</text>
<text x="234.5" y="124.5">G</text>
<text x="241.1" y="124.5">B</text>
</g>
<g font-size="1.4">
<text x="30.9" y="1.4">5</text>
<text x="88.8" y="1.4">4</text>
<text x="146.7" y="1.4">3</text>
<text x="204.6" y="1.4">2</text>
<text x="262.6" y="1.4">1</text>
<text x=".5" y="26.1">D</text>
<text x="292" y="26.1">D</text>
<text x=".5" y="71.9">C</text>
<text x="292" y="71.9">C</text>
<text x=".5" y="117.8">B</text>
<text x="292" y="117.8">B</text>
<text x=".5" y="163.6">A</text>
<text x="292" y="163.6">A</text>
<text x="30.9" y="186.8">5</text>
<text x="88.8" y="186.8">4</text>
<text x="146.7" y="186.8">3</text>
<text x="204.6" y="186.8">2</text>
<text x="262.6" y="186.8">1</text>
</g>
</svg>
